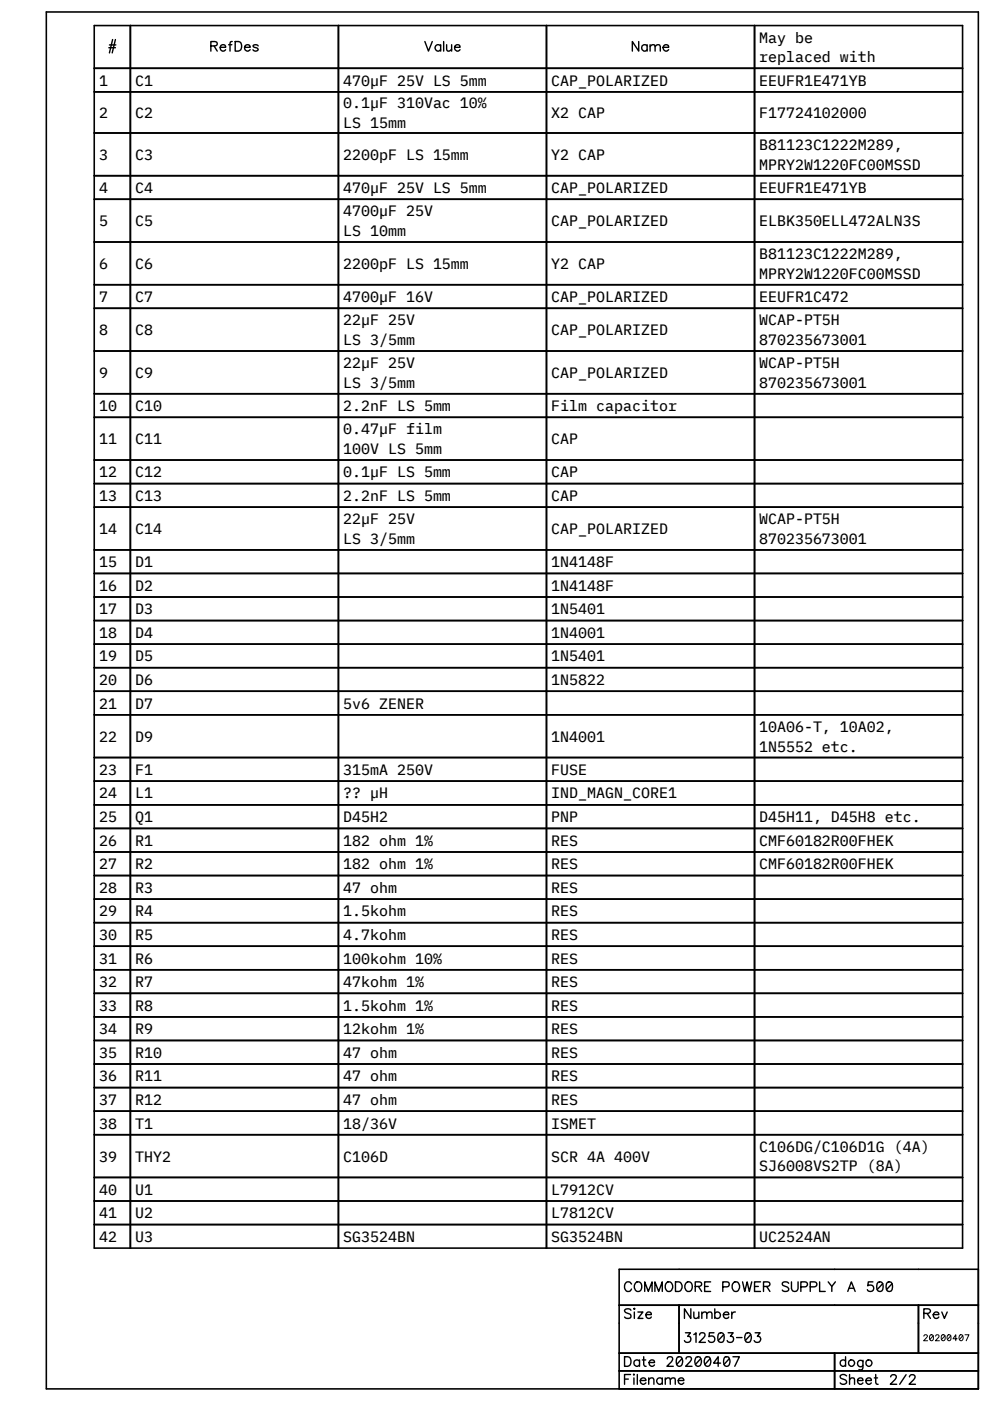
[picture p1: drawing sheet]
<svg xmlns="http://www.w3.org/2000/svg" width="210mm" height="297mm" viewBox="0 0 210 297" stroke-linecap="round" stroke-linejoin="round" font-family="sans-serif">
<path d="M0 0h209.9v297h-209.9z" fill="none" stroke="#fff" stroke-width=".34"/>
<g fill="none" stroke="#000" stroke-width=".3">
<path d="M23.1 10.1h1.4M23.2 9.5h1.4M23.9 8.4l-.7 2.8M24.5 8.4l-.7 2.8M44.7 9.7h1.1l.3-.3-.1-.4-.4-.2h-.9v2M45.4 9.7l.7 1.1M46.7 10h1.1a.62 .62 0 0 0-.9-.5 .62 .62 0 0 0-.1 1 .6 .6 0 0 0 1 0M48.5 9.5h.6M49.2 8.8l-.3 .1-.1 .3v1.6M49.9 8.8h.6a1.08 1.08 0 0 1 .8 1 1.08 1.08 0 0 1-.8 1h-.6zM51.9 10h1.1a.64 .64 0 0 0-1-.4 .64 .64 0 0 0 .2 1.1 .59 .59 0 0 0 .8-.2M54.7 9.7a.7 .7 0 0 0-1.1 0l.2 .2 .8 .3 .1 .3a.64 .64 0 0 1-1.1 0"/>
<path d="M90.1 8.8l.7 2 .9-2M93.4 9.7a.66 .66 0 0 0-.9-.1 .66 .66 0 0 0 0 1 .66 .66 0 0 0 .9-.1M93.4 9.5v1.3M94.1 8.8v2M94.7 9.5l.1 1.2 .4 .1 .6-.3M95.8 9.5v1.3M96.4 10h1.1a.62 .62 0 0 0-.9-.5 .62 .62 0 0 0-.1 1 .6 .6 0 0 0 1 0M135.4 8.8v2l-1.3-2v2M137.2 9.7a.65 .65 0 0 0-.9 0 .65 .65 0 0 0 0 .9 .65 .65 0 0 0 .9-.1M137.2 9.5v1.3M137.8 9.9l.5-.4 .5 .1 .1 1.2M137.8 9.5v1.3"/>
<path d="M138.9 9.9l.5-.4 .5 .1 .1 1.2M140.6 10h1.2a.64 .64 0 0 0-1-.4 .64 .64 0 0 0 .1 1.1 .57 .57 0 0 0 .9-.2M133.8 277.8a.77 .77 0 0 0-1.4 .2l.2 .3 1 .3a.54 .54 0 0 1 0 .8 .99 .99 0 0 1-1.2-.2M133.9 272.2a.77 .77 0 0 0-.9-.4 .77 .77 0 0 0-.6 .7v.5a.76 .76 0 0 0 .6 .8 .76 .76 0 0 0 .9-.5M134.5 277.4l.1 .1-.1 .1zM134.5 278.2v1.3M134.7 272.1a.75 .75 0 0 1 .9-.3 .75 .75 0 0 1 .5 .7v.5a.78 .78 0 0 1-.8 .8 .78 .78 0 0 1-.8-.8v-.5zM135.3 278.2h1l-1 1.3h1M136.7 273.8v-2l.8 2 .8-2v2M136.9 278.7h1.2a.62 .62 0 0 0-.9-.5 .62 .62 0 0 0-.2 1 .6 .6 0 0 0 1.1 0M138.9 273.8v-2l.8 2 .7-2v2M141.4 271.9a.98 .98 0 0 1 1.2 .4 .98 .98 0 0 1-.2 1.2 .75 .75 0 0 1-.8 .3 .75 .75 0 0 1-.5-.8 1.18 1.18 0 0 1 .3-1.1z"/>
<path d="M143.2 271.8h.7a1.08 1.08 0 0 1 .7 1 1.08 1.08 0 0 1-.7 1h-.7zM145.4 272.1a.75 .75 0 0 1 .9-.3 .75 .75 0 0 1 .5 .7v.5a.78 .78 0 0 1-.8 .8 .78 .78 0 0 1-.8-.8v-.5zM146.5 277.5v2l-1.4-2v2M147.1 278.2l.1 1.2 .5 .1 .5-.4M147.4 272.8h.9a.51 .51 0 0 0 .4-.9l-.4-.1h-.9v2M148.1 272.8l.7 1M148.2 278.2v1.3M148.8 278.6l.5-.4 .5 .1 .1 1.2M148.8 278.2v1.3M149.4 272.8h.8M149.9 278.6l.5-.4 .4 .1 .2 1.2M150.7 271.8h-1.3v2h1.3"/>
<path d="M151.6 278.5a.66 .66 0 0 1 .9-.1 .66 .66 0 0 1 0 .9 .66 .66 0 0 1-.9-.1M151.6 277.5v2M153.2 272.8h.9a.53 .53 0 0 0 .5-.5 .53 .53 0 0 0-.5-.5h-.9v2M153.4 278.7h1.1a.62 .62 0 0 0-.9-.5 .62 .62 0 0 0-.1 1 .6 .6 0 0 0 1 0M155.2 278.2v1.3M155.6 271.9a.98 .98 0 0 1 1.2 .4 .98 .98 0 0 1-.2 1.2 .75 .75 0 0 1-.9 .3 .75 .75 0 0 1-.5-.8 1.18 1.18 0 0 1 .4-1.1zM155.9 278.2a.64 .64 0 0 0-.7 .5M157.4 271.8l.5 2 .5-2 .5 2 .5-2M160 272.8h.8M161.2 271.8h-1.2v2h1.2M161.9 272.8h.9a.51 .51 0 0 0 .4-.9l-.4-.1h-.9v2M162.6 272.8l.6 1"/>
<path d="M167.2 272.1a.76 .76 0 0 0-.7-.4 .76 .76 0 0 0-.6 .5l.3 .4a1.04 1.04 0 0 1 1 .6v.3a.89 .89 0 0 1-1.3 0M167.8 271.8v1.4a.71 .71 0 0 0 .7 .6 .71 .71 0 0 0 .7-.6v-1.4M169.8 272.8h.9a.53 .53 0 0 0 .5-.5 .53 .53 0 0 0-.5-.5h-.9v2M171.8 272.8h.9a.53 .53 0 0 0 .5-.5 .53 .53 0 0 0-.5-.5h-.9v2M173.8 271.8v2h1.2M175.6 271.8l.8 1v1M177.1 271.8l-.7 1M179.7 273.8l.8-2 .8 2M180 273.1h1M185.1 271.8h-1l-.1 .8a.73 .73 0 0 1 1.1 0 .73 .73 0 0 1-.1 1.1 .73 .73 0 0 1-1.1-.3M186.2 271.9a.69 .69 0 0 1 1 .3 1.77 1.77 0 0 1-.3 1.5 .69 .69 0 0 1-.9-.3 1.73 1.73 0 0 1 .2-1.5zM187.2 272.2l-1.2 1.2"/>
<path d="M188.2 271.9a.69 .69 0 0 1 .9 .3 1.77 1.77 0 0 1-.2 1.5 .69 .69 0 0 1-.9-.3 1.73 1.73 0 0 1 .2-1.5zM189.1 272.2l-1.1 1.2M195.9 278.5h.9l.3-.2 .2-.4-.2-.3-.3-.1h-.9v2M196.6 278.5l.7 1M197.9 278.7h1.2a.62 .62 0 0 0-.9-.5 .62 .62 0 0 0-.2 1 .6 .6 0 0 0 1.1 0M199.7 278.2l.5 1.3 .6-1.3M132.4 287.7h.7a1.08 1.08 0 0 1 .7 1 1.08 1.08 0 0 1-.7 1h-.7zM132.4 292.4h.8M133.7 291.4h-1.3v2.1M134.4 291.3v.2zM134.4 292.1v1.4M135.1 291.4v2.1"/>
<path d="M135.6 288.6a.66 .66 0 0 0-1-.1 .66 .66 0 0 0 0 1 .66 .66 0 0 0 1-.1M135.6 288.3v1.4M135.8 292.7h1.1a.64 .64 0 0 0-1-.4 .64 .64 0 0 0 .2 1.1 .59 .59 0 0 0 .8-.2M136.2 288.3h.7M136.5 287.7v1.6l.1 .3 .4 .1M137.5 292.5l.5-.4 .5 .1 .1 1.3M137.5 292.1v1.4M137.6 288.9h1.2a.62 .62 0 0 0-.9-.5 .62 .62 0 0 0-.2 1 .6 .6 0 0 0 1.1 0M140.4 292.4a.66 .66 0 0 0-1-.1 .66 .66 0 0 0 0 1 .66 .66 0 0 0 1-.1M140.4 292.1v1.4M141.1 292.5l.4-.4 .5 .1 .1 1.3M141.1 292.1v1.4"/>
<path d="M141.5 288.1l.1-.3 .3-.1 .6 .1a.72 .72 0 0 1-.1 .9l-1 1h1.3M142.1 292.5l.5-.4 .5 .1 .1 1.3M143.6 287.7a.68 .68 0 0 1 1 .3 1.02 1.02 0 0 1-.7 1.7 1.39 1.39 0 0 1-.3-2zM143.8 292.7h1.2a.64 .64 0 0 0-1-.4 .64 .64 0 0 0 .1 1.1 .57 .57 0 0 0 .9-.2M144.6 288l-1.1 1.3M145.3 282.6h1.1l-.6 .7a.68 .68 0 0 1 .6 1 .68 .68 0 0 1-1.1 .2l-.2-.3M145.5 288.1v-.3l.3-.1 .7 .1a.67 .67 0 0 1-.2 .9l-.9 1h1.3M147.1 283l.5-.4v2M147.6 287.7a.68 .68 0 0 1 1 .3 1.02 1.02 0 0 1-.7 1.7 1.3 1.3 0 0 1-.3-2zM148.3 283l.1-.3 .3-.1 .7 .1a.67 .67 0 0 1-.2 .9l-1 1h1.4M148.6 288l-1.2 1.3M149.6 287.7a.68 .68 0 0 1 1 .3 1.02 1.02 0 0 1-.7 1.7 1.3 1.3 0 0 1-.3-2z"/>
<path d="M150.6 288l-1.2 1.3M151.4 282.6h-1l-.1 .8a.72 .72 0 0 1 1.1 .1 .72 .72 0 0 1-.2 1 .72 .72 0 0 1-1-.3M152.5 282.7a.68 .68 0 0 1 1 .3 1.39 1.39 0 0 1-.5 1.6h-.2a.9 .9 0 0 1-.6-1.2zM152.8 289h-1.5l1-1.3v2M153.5 283l-1.2 1.2M153.7 287.7a.68 .68 0 0 1 .9 .3 1.02 1.02 0 0 1-.6 1.7 1.39 1.39 0 0 1-.3-2zM154.4 282.6h1l-.5 .7a.68 .68 0 0 1 .6 1 .68 .68 0 0 1-1.1 .2l-.2-.3M154.6 288l-1.1 1.3M155.4 287.7h1.4l-1 2M156.2 283.6h1.1M158.2 282.7a.68 .68 0 0 1 1 .3 1.02 1.02 0 0 1-.7 1.6 1.11 1.11 0 0 1-.5-1.6zM159.2 283l-1.2 1.2"/>
<path d="M160.1 282.6h1.1l-.6 .7a.66 .66 0 0 1 .7 .8 .66 .66 0 0 1-.9 .5l-.3-.1-.2-.3M179.3 288.6a.65 .65 0 0 0-1-.1 .65 .65 0 0 0 0 1 .65 .65 0 0 0 1-.1M179.3 287.7v2M179.5 291.7a.75 .75 0 0 0-.8-.3 .75 .75 0 0 0-.6 .5l.2 .3 1 .4 .2 .6a.89 .89 0 0 1-1.4 0M180.1 292.5a.68 .68 0 0 1 1-.3l.1 1.3M180.1 291.4v2.1M181.8 292.7h1.2a.62 .62 0 0 0-.9-.5 .62 .62 0 0 0-.2 1 .6 .6 0 0 0 1.1 0M183 288.4l-.1 1.8a.54 .54 0 0 1-.8 .2M183 288.7a.64 .64 0 0 0-1-.1 .64 .64 0 0 0 0 1 .64 .64 0 0 0 1-.1M183.6 292.7h1.1a.62 .62 0 0 0-.8-.5 .62 .62 0 0 0-.2 1 .6 .6 0 0 0 1 0M185.4 292.1h.7M185.7 291.4v1.7l.1 .3 .4 .1"/>
<path d="M188.8 291.9l.5-.4 .6 .1a.67 .67 0 0 1-.2 .9l-.9 1h1.3M192.1 291.5l-1.3 2M192.8 291.9l.4-.4 .7 .1a.67 .67 0 0 1-.2 .9l-1 1h1.4"/>
<circle cx="180.5" cy="289" r=".67"/>
<circle cx="184.2" cy="289" r=".67"/>
</g>
<g fill="none" stroke="#000" stroke-width=".34">
<path d="M9.8 2.5h197.6v292h-197.6zM20 5.4h184.1v259.2h-184.1zM20 14.5h184.1M20 19.5h184.1M27.6 5.4v259.2M71.8 5.4v259.2M115.9 5.4v259.2M160 5.4v259.2M20 28.2h184.1M20 37.3h184.1M20 42.2h184.1M20 51.3h184.1"/>
<path d="M20 60.4h184.1M20 65.4h184.1M20 74.4h184.1M20 83.5h184.1M20 88.5h184.1M20 97.5h184.1M20 102.5h184.1M20 107.5h184.1M20 116.6h184.1M20 121.6h184.1M20 126.6h184.1M20 131.6h184.1"/>
<path d="M20 136.6h184.1M20 141.6h184.1M20 146.6h184.1M20 151.6h184.1M20 160.6h184.1M20 165.6h184.1M20 170.6h184.1M20 175.6h184.1M20 180.6h184.1M20 185.6h184.1M20 190.6h184.1M20 195.6h184.1"/>
<path d="M20 200.6h184.1M20 205.6h184.1M20 210.6h184.1M20 215.6h184.1M20 220.6h184.1M20 225.6h184.1M20 230.6h184.1M20 235.6h184.1M20 240.6h184.1M20 249.6h184.1M20 254.6h184.1M20 259.6h184.1"/>
<path d="M131.3 276.7h76.1M144 276.7v10.2M194.7 276.7v10.2M207.4 269.1h-76.1v25.4M131.3 286.9h76.1M131.3 290.7h76.1M177 286.9v7.6"/>
</g>
<path d="M195.9 283.3l.2-.3h.4l.1 .2-.8 1.1h.9M197.3 283h.3a.7 .7 0 0 1 .3 .7 .7 .7 0 0 1-.5 .6l-.3-.6zM197.9 283.2l-.8 .8M198.4 283.3l.2-.3 .5 .2v.3l-.8 .8h.9M199.7 283h.4a.7 .7 0 0 1 .3 .7 .7 .7 0 0 1-.5 .6 .83 .83 0 0 1-.2-1.3zM200.4 283.2l-.8 .8M201 283h.3a.7 .7 0 0 1 .3 .7 .7 .7 0 0 1-.4 .6l-.4-.6zM201.6 283.2l-.7 .8M202.9 283.8h-.8l.5-.8v1.3M203.5 283a.63 .63 0 0 1 .8 .5 .63 .63 0 0 1-.5 .8l-.3-.1-.2-.5zM204.1 283.2l-.7 .8M204.6 283h.8l-.5 1.3" fill="none" stroke="#000" stroke-width=".21"/>
<g font-size="3.2">
<text x="161" y="9.1">May be</text>
<text x="161" y="13.2">replaced with</text>
<text x="21" y="18.2">1</text>
<text x="28.7" y="18.2">C1</text>
<text x="72.8" y="18.2">470µF 25V LS 5mm</text>
<text x="72.8" y="22.9">0.1µF 310Vac 10%</text>
<text x="116.9" y="18.2">CAP_POLARIZED</text>
<text x="161" y="18.2">EEUFR1E471YB</text>
<text x="21" y="25">2</text>
<text x="28.7" y="25">C2</text>
<text x="72.8" y="27.1">LS 15mm</text>
<text x="116.9" y="25">X2 CAP</text>
<text x="161" y="25">F17724102000</text>
<text x="21" y="33.9">3</text>
<text x="28.7" y="33.9">C3</text>
<text x="72.8" y="33.9">2200pF LS 15mm</text>
<text x="116.9" y="33.9">Y2 CAP</text>
<text x="161" y="31.8">B81123C1222M289,</text>
<text x="161" y="36">MPRY2W1220FC00MSSD</text>
<text x="21" y="40.9">4</text>
<text x="28.7" y="40.9">C4</text>
<text x="72.8" y="40.9">470µF 25V LS 5mm</text>
<text x="116.9" y="40.9">CAP_POLARIZED</text>
<text x="161" y="40.9">EEUFR1E471YB</text>
<text x="21" y="48">5</text>
<text x="28.7" y="48">C5</text>
<text x="72.8" y="45.9">4700µF 25V</text>
<text x="116.9" y="48">CAP_POLARIZED</text>
<text x="161" y="48">ELBK350ELL472ALN3S</text>
<text x="72.8" y="50">LS 10mm</text>
<text x="21" y="57">6</text>
<text x="28.7" y="57">C6</text>
<text x="72.8" y="57">2200pF LS 15mm</text>
<text x="116.9" y="57">Y2 CAP</text>
<text x="161" y="54.9">B81123C1222M289,</text>
<text x="161" y="59.1">MPRY2W1220FC00MSSD</text>
<text x="21" y="64.1">7</text>
<text x="28.7" y="64.1">C7</text>
<text x="72.8" y="64.1">4700µF 16V</text>
<text x="116.9" y="64.1">CAP_POLARIZED</text>
<text x="161" y="64.1">EEUFR1C472</text>
<text x="21" y="71.1">8</text>
<text x="28.7" y="71.1">C8</text>
<text x="72.8" y="69">22µF 25V</text>
<text x="116.9" y="71.1">CAP_POLARIZED</text>
<text x="161" y="69">WCAP-PT5H</text>
<text x="72.8" y="73.2">LS 3/5mm</text>
<text x="161" y="73.2">870235673001</text>
<text x="21" y="80.1">9</text>
<text x="28.7" y="80.1">C9</text>
<text x="72.8" y="78.1">22µF 25V</text>
<text x="72.8" y="82.2">LS 3/5mm</text>
<text x="116.9" y="80.1">CAP_POLARIZED</text>
<text x="161" y="78.1">WCAP-PT5H</text>
<text x="161" y="82.2">870235673001</text>
<text x="21" y="87.2">10</text>
<text x="28.7" y="87.2">C10</text>
<text x="72.8" y="87.2">2.2nF LS 5mm</text>
<text x="116.9" y="87.2">Film capacitor</text>
<text x="21" y="94.2">11</text>
<text x="28.7" y="94.2">C11</text>
<text x="72.8" y="92.1">0.47µF film</text>
<text x="116.9" y="94.2">CAP</text>
<text x="21" y="101.2">12</text>
<text x="28.7" y="101.2">C12</text>
<text x="72.8" y="96.3">100V LS 5mm</text>
<text x="72.8" y="101.2">0.1µF LS 5mm</text>
<text x="116.9" y="101.2">CAP</text>
<text x="21" y="106.2">13</text>
<text x="28.7" y="106.2">C13</text>
<text x="72.8" y="106.2">2.2nF LS 5mm</text>
<text x="116.9" y="106.2">CAP</text>
<text x="21" y="113.2">14</text>
<text x="28.7" y="113.2">C14</text>
<text x="72.8" y="111.2">22µF 25V</text>
<text x="116.9" y="113.2">CAP_POLARIZED</text>
<text x="161" y="111.2">WCAP-PT5H</text>
<text x="72.8" y="115.3">LS 3/5mm</text>
<text x="161" y="115.3">870235673001</text>
<text x="21" y="120.3">15</text>
<text x="21" y="125.3">16</text>
<text x="28.7" y="120.3">D1</text>
<text x="28.7" y="125.3">D2</text>
<text x="116.9" y="120.3">1N4148F</text>
<text x="116.9" y="125.3">1N4148F</text>
<text x="21" y="130.3">17</text>
<text x="28.7" y="130.3">D3</text>
<text x="116.9" y="130.3">1N5401</text>
<text x="21" y="135.3">18</text>
<text x="28.7" y="135.3">D4</text>
<text x="116.9" y="135.3">1N4001</text>
<text x="21" y="140.3">19</text>
<text x="28.7" y="140.3">D5</text>
<text x="116.9" y="140.3">1N5401</text>
<text x="21" y="145.2">20</text>
<text x="28.7" y="145.2">D6</text>
<text x="116.9" y="145.2">1N5822</text>
<text x="21" y="150.2">21</text>
<text x="28.7" y="150.2">D7</text>
<text x="72.8" y="150.2">5v6 ZENER</text>
<text x="161" y="155.2">10A06-T, 10A02,</text>
<text x="21" y="157.3">22</text>
<text x="28.7" y="157.3">D9</text>
<text x="116.9" y="157.3">1N4001</text>
<text x="161" y="159.3">1N5552 etc.</text>
<text x="21" y="164.3">23</text>
<text x="28.7" y="164.3">F1</text>
<text x="72.8" y="164.3">315mA 250V</text>
<text x="116.9" y="164.3">FUSE</text>
<text x="21" y="169.3">24</text>
<text x="28.7" y="169.3">L1</text>
<text x="72.8" y="169.3">?? µH</text>
<text x="116.9" y="169.3">IND_MAGN_CORE1</text>
<text x="21" y="174.3">25</text>
<text x="21" y="179.3">26</text>
<text x="28.7" y="174.3">Q1</text>
<text x="28.7" y="179.3">R1</text>
<text x="72.8" y="174.3">D45H2</text>
<text x="72.8" y="179.3">182 ohm 1%</text>
<text x="116.9" y="174.3">PNP</text>
<text x="116.9" y="179.3">RES</text>
<text x="161" y="174.3">D45H11, D45H8 etc.</text>
<text x="161" y="179.3">CMF60182R00FHEK</text>
<text x="21" y="184.3">27</text>
<text x="28.7" y="184.3">R2</text>
<text x="72.8" y="184.3">182 ohm 1%</text>
<text x="116.9" y="184.3">RES</text>
<text x="161" y="184.3">CMF60182R00FHEK</text>
<text x="21" y="189.3">28</text>
<text x="28.7" y="189.3">R3</text>
<text x="72.8" y="189.3">47 ohm</text>
<text x="116.9" y="189.3">RES</text>
<text x="21" y="194.3">29</text>
<text x="28.7" y="194.3">R4</text>
<text x="72.8" y="194.3">1.5kohm</text>
<text x="116.9" y="194.3">RES</text>
<text x="21" y="199.3">30</text>
<text x="28.7" y="199.3">R5</text>
<text x="72.8" y="199.3">4.7kohm</text>
<text x="116.9" y="199.3">RES</text>
<text x="21" y="204.3">31</text>
<text x="21" y="209.3">32</text>
<text x="28.7" y="204.3">R6</text>
<text x="28.7" y="209.3">R7</text>
<text x="72.8" y="204.3">100kohm 10%</text>
<text x="72.8" y="209.3">47kohm 1%</text>
<text x="116.9" y="204.3">RES</text>
<text x="116.9" y="209.3">RES</text>
<text x="21" y="214.3">33</text>
<text x="28.7" y="214.3">R8</text>
<text x="72.8" y="214.3">1.5kohm 1%</text>
<text x="116.9" y="214.3">RES</text>
<text x="21" y="219.3">34</text>
<text x="28.7" y="219.3">R9</text>
<text x="72.8" y="219.3">12kohm 1%</text>
<text x="116.9" y="219.3">RES</text>
<text x="21" y="224.3">35</text>
<text x="28.7" y="224.3">R10</text>
<text x="72.8" y="224.3">47 ohm</text>
<text x="116.9" y="224.3">RES</text>
<text x="21" y="229.3">36</text>
<text x="28.7" y="229.3">R11</text>
<text x="72.8" y="229.3">47 ohm</text>
<text x="116.9" y="229.3">RES</text>
<text x="21" y="234.3">37</text>
<text x="21" y="239.3">38</text>
<text x="28.7" y="234.3">R12</text>
<text x="28.7" y="239.3">T1</text>
<text x="72.8" y="234.3">47 ohm</text>
<text x="72.8" y="239.3">18/36V</text>
<text x="116.9" y="234.3">RES</text>
<text x="116.9" y="239.3">ISMET</text>
<text x="161" y="244.2">C106DG/C106D1G (4A)</text>
<text x="21" y="246.3">39</text>
<text x="28.7" y="246.3">THY2</text>
<text x="72.8" y="246.3">C106D</text>
<text x="116.9" y="246.3">SCR 4A 400V</text>
<text x="161" y="248.4">SJ6008VS2TP (8A)</text>
<text x="21" y="253.3">40</text>
<text x="28.7" y="253.3">U1</text>
<text x="116.9" y="253.3">L7912CV</text>
<text x="21" y="258.3">41</text>
<text x="21" y="263.3">42</text>
<text x="28.7" y="258.3">U2</text>
<text x="28.7" y="263.3">U3</text>
<text x="72.8" y="263.3">SG3524BN</text>
<text x="116.9" y="258.3">L7812CV</text>
<text x="116.9" y="263.3">SG3524BN</text>
<text x="161" y="263.3">UC2524AN</text>
</g>
</svg>
